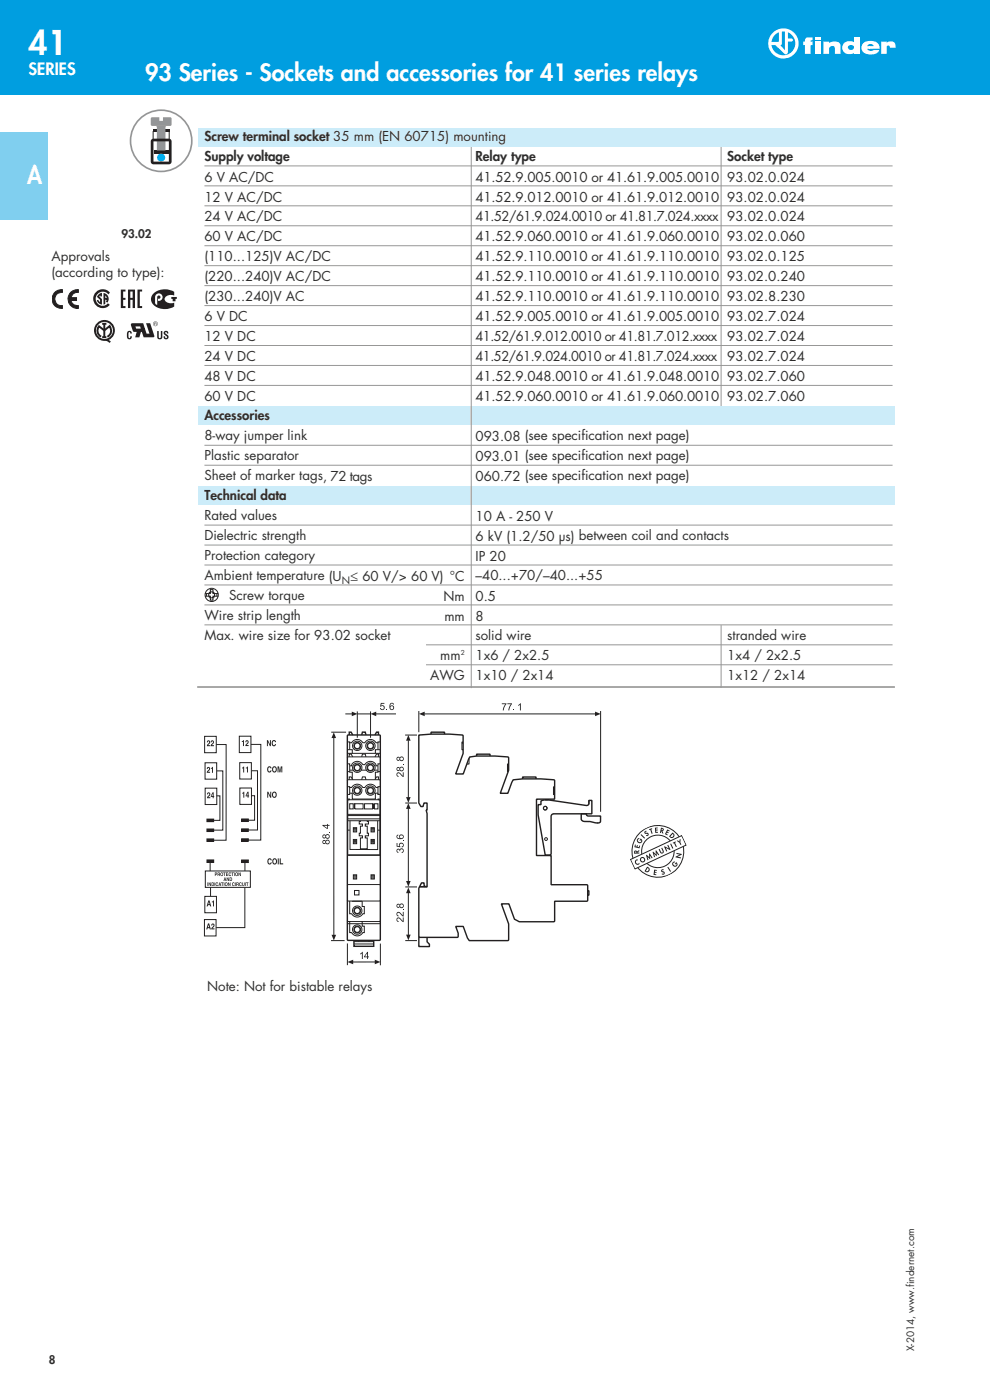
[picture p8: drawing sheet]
<svg xmlns="http://www.w3.org/2000/svg" width="210mm" height="297mm" viewBox="0 0 210 297" stroke-linecap="round" stroke-linejoin="round" font-family="sans-serif">
<path d="M153 31v55.2" fill="none" stroke="#979796" stroke-width=".21"/>
<g fill="#ccecf9">
<path d="M42 103.1h147.8v4h-147.8z"/>
<path d="M42 86.2h147.8v4h-147.8z"/>
</g>
<path d="M100 31v115" fill="none" stroke="#979796" stroke-width=".21"/>
<path d="M42 27.1h148v4h-148z" fill="#ccecf9"/>
<path d="M41.8 145.7h148" fill="none" stroke="#979796" stroke-width=".35"/>
<g fill="none" stroke="#979796" stroke-width=".21">
<path d="M43.4 35.2h145.9M43.4 39.4h145.9M43.4 43.7h145.9M43.4 47.9h145.9M43.4 52.1h145.9M43.4 56.4h145.9M43.4 60.6h145.9M43.4 64.8h145.9M43.4 69.1h145.9M43.4 73.3h145.9M43.4 77.5h145.9M43.4 81.8h145.9"/>
<path d="M43.4 94.5h145.9M43.4 98.7h145.9M43.4 111.4h145.9M43.4 115.6h145.9M43.4 119.9h145.9M43.4 124.1h145.9M43.4 128.3h145.9M43.4 132.6h145.9M90.4 136.8h98.9M153 132.6v13.3M90.4 141h98.9"/>
</g>
<path d="M11.5 62.2l.9-.7 .8-.1v.6a1.41 1.41 0 0 0-1.6 1.4 1.41 1.41 0 0 0 1.6 1.4v.6a1.99 1.99 0 0 1-1.9-1 1.99 1.99 0 0 1 .2-2.2z" fill="#231f20"/>
<path d="M11.5 62.2l.9-.7 .8-.1v.6a1.41 1.41 0 0 0-1.6 1.4 1.41 1.41 0 0 0 1.6 1.4v.6a1.99 1.99 0 0 1-1.9-1 1.99 1.99 0 0 1 .2-2.2z" fill="none" stroke="#231f20" stroke-width=".21"/>
<path d="M15.2 61.9l.5-.3 .9-.2v.6a1.4 1.4 0 0 0-1.6 1.1h1.2v.7h-1.2a1.4 1.4 0 0 0 1.6 1v.6a2.01 2.01 0 0 1-2-1.2 2.01 2.01 0 0 1 .6-2.3z" fill="#231f20"/>
<path d="M15.2 61.9l.5-.3 .9-.2v.6a1.4 1.4 0 0 0-1.6 1.1h1.2v.7h-1.2a1.4 1.4 0 0 0 1.6 1v.6a2.01 2.01 0 0 1-2-1.2 2.01 2.01 0 0 1 .6-2.3z" fill="none" stroke="#231f20" stroke-width=".21"/>
<g fill="#231f20">
<path d="M27 70.4a.52 .52 0 0 1 .6-.2 .52 .52 0 0 1 .4 .4v.2h-.4v-.3h-.3v1l.2 .2 .1-.4 .4 .1a.52 .52 0 0 1-.5 .6 .95 .95 0 0 1-.6-1.4z"/>
<path d="M33.3 70.2h.4v1.4l.2 .1 .2-.1v-1.4h.3v1.2a.55 .55 0 0 1-.5 .6 .55 .55 0 0 1-.6-.6z"/>
<path d="M34.8 70.4a.54 .54 0 0 1 .5-.2 .54 .54 0 0 1 .4 .4v.1h-.3l-.2-.3-.2 .2a1.27 1.27 0 0 1 .7 1.2 .55 .55 0 0 1-.6 .2 .55 .55 0 0 1-.4-.5v-.2h.3l.2 .4 .2-.2-.6-.6z"/>
<path d="M27.8 68.7l2.6-.1 .4 1.2h-.9l-.2-.6h-1l.2 .5h1.8l.4 1.1h.6l-.7-2.2h.9l.8 2.8-.2 .2h-2l-.4-1.2h-.2l-.3 1.2h-.9l.3-1.2-.7-.1-.5-1.3z"/>
<path d="M20.4 61.9a1.98 1.98 0 0 1 2.9 .2l-.3 .4a1.49 1.49 0 0 0-2.2-.3 1.49 1.49 0 0 0-.1 2.2 1.49 1.49 0 0 0 2.2-.1l.4 .4a2 2 0 0 1-2.9 .1 2 2 0 0 1 0-2.9z"/>
<path d="M20.9 62.5l.7-.4v.8h-.3v-.2l-.2 .2 .5 .6v1.1l-.7-.3-.4-.6 .4-.1 .3 .5v-.5l-.6-.6z"/>
<path d="M22 62.2a1.25 1.25 0 0 1 .8 2l-.3-.2 .2-.6-.4-.7v.5h.4v.4h-.4v.8l-.3 .2z"/>
</g>
<g fill="#231f20">
<path d="M32.8 68.4h.2a.16 .16 0 0 1 .2 .1 .16 .16 0 0 1-.1 .2l.1 .3-.3-.3-.1 .3zM32.9 68.5v.2l.2-.1zM32.5 68.7a.51 .51 0 0 1 1 0 .51 .51 0 0 1-1 0zM32.5 68.7a.45 .45 0 0 0 .9 0 .45 .45 0 0 0-.9 0z" fill-rule="evenodd"/>
<path d="M33.1 62.5l-.2 .5v1.2l.2 .4 .2 .1v-1.5a.35 .35 0 0 1 .3-.5 .35 .35 0 0 1 .4 .4 .35 .35 0 0 1-.5 .2v.5a.8 .8 0 0 0 1-1 .8 .8 0 0 0-1.4-.3zM32.7 62.2a3.8 3.8 0 0 1 4.3-.3v.8a1.5 1.5 0 0 0-2.1 .8 1.5 1.5 0 0 0 2.1 .7v.8a3.7 3.7 0 0 1-4.7-.6 1.62 1.62 0 0 1 .4-2.2zM36.3 63h1.2v.4h-.3v.5h-.6v-.5h-.3z" fill-rule="evenodd"/>
</g>
<g fill="none" stroke="#231f20" stroke-width=".21">
<path d="M43.5 126.5h.8M43.5 125.9h.8M43.8 125.9v.6M44.4 126.5v.2h.2M44.6 126.8v.5h.6v-.5M44.6 125.6h.6v.3h.3v.6h-.3v.3h-.6v-.3h-.3v-.6h.3zM44.6 125.7h-.2v.2M45.2 125.6v-.5h-.6v.5M45.2 125.7h.2v.2M45.4 126.5v.2h-.2M45.5 125.9h.8M45.5 126.5h.8"/>
<path d="M46 125.9v.6"/>
<circle cx="44.9" cy="126.2" r="1.4"/>
</g>
<circle cx="34.2" cy="29.9" r="6.5" fill="#fff"/>
<circle cx="34.2" cy="29.9" r="6.5" fill="none" stroke="#939598" stroke-width=".35"/>
<path d="M33.3 29.5v.4" fill="none" stroke="#231f20" stroke-width=".21"/>
<path d="M32.6 31.9h3.1v.7h-3.1z" fill="#231f20"/>
<path d="M32 25l.3-.1h1.5v.7h.8v-.7h1.7l.1 .3v1.4l-.3 .1h-4l-.1-.3z" fill="#939598"/>
<circle cx="34.2" cy="33.4" r=".86" fill="#00aeef"/>
<path d="M32.5 27.9v1.5M35.9 27.9v1.8" fill="none" stroke="#231f20" stroke-width=".21"/>
<path d="M32.4 27.5h3.6v.6h-3.6z" fill="#231f20"/>
<path d="M33 26.7h2.4l-.3 .3v4.9h-1.8v-4.9z" fill="#939598"/>
<path d="M32.1 29.6l.5-.2h3.2v.6h-3.2v4.3h3.2v-4.9l.4 .2 .2 .4v4.3a.58 .58 0 0 1-.6 .6h-3.2a.58 .58 0 0 1-.6-.6v-4.3z" fill="#231f20"/>
<g fill="none" stroke="#231f20" stroke-width=".41">
<path d="M21.5 71.4a1.4 1.4 0 0 1-.5-2.2l1.1 .9 1.2-.9a1.48 1.48 0 0 1-.5 2.2M21.7 71.5h.9M22.1 68.7v2.8M22.4 72.1l1 .5M22.6 68.7h-.9"/>
<circle cx="22.2" cy="70.1" r="2.01"/>
</g>
<path d="M88.8 151.1h.1M88.8 155.9h.1M98.2 155.9h.1M127.4 153.3h.1M88.8 170.3h.1M127.4 173.1h.1M90.6 188h.1M99.5 199.5h.1M107.9 199.5h.1M124.7 187.7h.1M124.7 191.2h.1M88.8 200.8h.1" fill="none" stroke="#e4e5e6" stroke-width=".21"/>
<g fill="none" stroke="#231f20" stroke-width=".21">
<path d="M88.8 150.8v4.5M90 151.5h36.3M98 157.6h.2M98 159h.2M127.4 150.8v21.4M115.7 169.7h.6M117.4 172.6l-.1 .1M124 174.3h1M125 169.8l-.1 .9M126.7 174.6h.2M115.9 181.4v.1"/>
<circle cx="115.7" cy="171.4" r=".38"/>
<circle cx="115.7" cy="171.4" r=".4"/>
<circle cx="115.8" cy="178" r=".3"/>
</g>
<g fill="#231f20">
<path d="M88.9 151.5l1.2-.5v.9z" fill-rule="evenodd"/>
<path d="M126.2 151l1.2 .5-1.2 .4z" fill-rule="evenodd"/>
</g>
<path d="M85.9 155.9h2.6M86 170.4h2.5M86 188.2h2.5M86 199.5h2.5M86.6 189.4v9" fill="none" stroke="#231f20" stroke-width=".21"/>
<path d="M86.6 170.3h.1" fill="none" stroke="#e4e5e6" stroke-width=".21"/>
<g fill="#231f20">
<path d="M86.1 198.3h1l-.5 1.2z" fill-rule="evenodd"/>
<path d="M86.6 188.3l.5 1.2h-1z" fill-rule="evenodd"/>
</g>
<path d="M86.6 171.5v15.5" fill="none" stroke="#231f20" stroke-width=".21"/>
<g fill="#231f20">
<path d="M86.1 186.9h1l-.5 1.2z" fill-rule="evenodd"/>
<path d="M86.6 170.4l.5 1.2h-1z" fill-rule="evenodd"/>
</g>
<path d="M86.6 157.1v12.1" fill="none" stroke="#231f20" stroke-width=".21"/>
<g fill="#231f20">
<path d="M86.1 169.1h1l-.5 1.2z" fill-rule="evenodd"/>
<path d="M86.6 155.9l.5 1.2h-1z" fill-rule="evenodd"/>
</g>
<path d="M75.8 150.9v5.6M78.6 150.9v5.6M79.6 204.1h-4.8" fill="none" stroke="#231f20" stroke-width=".21"/>
<g fill="#231f20">
<path d="M73.7 204.1l1.2-.5v1z" fill-rule="evenodd"/>
<path d="M79.5 203.6l1.2 .5-1.2 .5z" fill-rule="evenodd"/>
</g>
<path d="M73.3 151.5h1.4M75.8 151.5h2.8" fill="none" stroke="#231f20" stroke-width=".21"/>
<path d="M74.6 151l1.2 .5-1.2 .4z" fill-rule="evenodd" fill="#231f20"/>
<path d="M79.7 151.5h4.3" fill="none" stroke="#231f20" stroke-width=".21"/>
<path d="M78.6 151.5l1.2-.5v.9z" fill-rule="evenodd" fill="#231f20"/>
<path d="M70.3 155.3h3.1M70.8 156.5v41.9M70.2 199.5h2.9" fill="none" stroke="#231f20" stroke-width=".21"/>
<g fill="#231f20">
<path d="M70.3 198.3h1l-.5 1.2z" fill-rule="evenodd"/>
<path d="M70.8 155.4l.5 1.2h-1z" fill-rule="evenodd"/>
</g>
<g fill="none" stroke="#231f20" stroke-width=".21">
<path d="M73.7 157.4h.5v1.6M73.7 159h1v.8M73.7 159.8h6.9M74.2 159.8v.2M74.2 157.6h.4a1.35 1.35 0 0 1 2.4 0h.4a1.35 1.35 0 0 1 2.4 0h.4M80.2 159.8v.2M80.7 159h-1.1v.8M80.7 157.4h-.5v1.6M98.2 157.4h-.2v1.7h.2M73.7 166.9h.5v1.6h-.5M73.7 160.8l.2-.2h6.6l.2 .2M73.7 165.6l.2-.2h6.6l.2 .2"/>
<path d="M73.7 162h.5v1.8h.5v1.4M73.7 163.7h.5M73.7 169.7h.4M73.7 169.5h.5v.2M73.8 174.1h6.8M73.8 173.7h6.8M73.8 173h6.8M73.8 172.8h6.8M73.8 176.1h.4M73.8 169.7h6.6l.2 .1v11.6h-6.8zM74.1 165.4v-.6h.4l.3 .6M74.1 160.6v-.6h.4l.3 .6"/>
<path d="M74.2 170.5h.7v1.1h-.7zM74.2 162.5h.4a1.24 1.24 0 0 1 1.1-1 1.24 1.24 0 0 1 1.3 .7h.4a1.35 1.35 0 0 1 2.3 0v.3h.5M74.2 168.3h.5v1.2h4.9v-1.2h.6v.2M74.2 163.4h.7M74.2 174.1v6.1h5.9v-6.1M75 175.6h.7v.9h-.7zM75 178.8h.7M75 178.3h.7M75 175.8h.7M75 176.3h.7M75 178.1h.7v.9h-.7zM75 178.5h.7"/>
<path d="M75 176h.7M75.2 170.5v1.1v-1.1h1.8v1.1h-1.8M76.5 174.1v.2h-.3v.5h.7v.5h-.4v1.5h-.3v.5h.7v.5h-.4v2.3h1.4v-2.3h-.4v-.5h.7v-.5h-.3v-1.5h-.4v-.5h.7v-.5h-.3v-.2M76.6 163.4h1.1M76.7 165.4l.2-.6h.6l.1 .6M76.7 160.6l.2-.6h.6l.1 .6M78.7 178.8h.7M78.7 178.3h.7M78.7 175.8h.7M78.7 176.3h.7M78.7 178.5h.7M78.7 176h.7"/>
<path d="M78.7 175.6h.7v.9h-.7zM78.7 178.1h.7v.9h-.7zM79.1 170.5v1.1v-1.1h-1.8v1.1h1.8M79.4 170.5h.8v1.1h-.8zM79.4 163.4h.7M79.5 165.4l.4-.6h.4v.6M79.5 160.6l.4-.6h.4v.6M80.2 176.1h.4M80.2 167.1h-.4a1.35 1.35 0 0 0-2.4 0h-.4a1.35 1.35 0 0 0-2.4 0h-.4M80.2 163.7h.5M80.2 169.7h.5M80.7 166.9h-.5v1.6h.5"/>
<path d="M80.7 162h-.5v1.8h-.6v1.4M80.7 169.5h-.5v.2M99.5 160.9v1.2h-.5M107.9 162.1h-.3v1.6h.2M117.7 166.9h-.3v1.7h.3M73.7 195.3l.2 .2h6.6l.2-.2M73.7 190.9l.2 .2h6.6l.2-.2M73.7 181.5h7M73.7 196h7M73.7 187.9l.2-.2h6.6l.2 .2M74.2 181.4v.1M74.2 195.5v2.3h.4a1.35 1.35 0 0 0 2.4 0h.3v-1.3h-.5v-1"/>
<path d="M74.2 191.1v2.7h.4a1.35 1.35 0 0 0 2.4 0h.3v-1.5h-.5v-1.2M74.7 191.1l2.1 .1M75 185.8h.7M75 186.3h.7M75 185.6h.7v.9h-.7zM75 186h.7M75.1 199.8h4.2M75.2 188.9h.9v1h-.9zM76.1 199.5v.3M78.3 199.5v.3M78.7 185.8h.7M78.7 186.3h.7"/>
<path d="M78.7 186h.7M78.7 185.6h.7v.9h-.7zM80.2 181.4v.1M89 188.1h1M73.7 200.1v4.7M75.1 200.3h4.2M80.7 200.2v4.6"/>
<circle cx="75.8" cy="158.2" r=".71"/>
<circle cx="75.8" cy="158.2" r=".6"/>
<circle cx="75.8" cy="158.2" r="1"/>
<circle cx="78.6" cy="158.2" r=".71"/>
<circle cx="78.6" cy="158.2" r=".6"/>
<circle cx="78.6" cy="158.2" r="1"/>
<circle cx="75.8" cy="162.9" r=".71"/>
<circle cx="75.8" cy="162.9" r=".6"/>
<circle cx="75.8" cy="167.7" r=".71"/>
<circle cx="75.8" cy="167.7" r=".6"/>
<circle cx="75.8" cy="167.7" r="1"/>
<circle cx="75.8" cy="162.9" r="1"/>
<circle cx="78.6" cy="162.9" r=".71"/>
<circle cx="78.6" cy="162.9" r=".6"/>
<circle cx="78.6" cy="167.7" r=".71"/>
<circle cx="78.6" cy="167.7" r="1"/>
<circle cx="78.6" cy="167.7" r=".6"/>
<circle cx="78.6" cy="162.9" r="1"/>
<circle cx="75.8" cy="197.2" r="1"/>
<circle cx="75.8" cy="193.2" r="1"/>
<circle cx="75.8" cy="193.2" r=".6"/>
<circle cx="75.8" cy="197.2" r=".6"/>
<circle cx="75.8" cy="197.2" r=".71"/>
<circle cx="75.8" cy="193.2" r=".71"/>
</g>
<g fill="none" stroke="#231f20" stroke-width=".3">
<path d="M73.7 156l6.8-.1 .2 .2v43.2l-.2 .2h-6.6l-.2-.2zM74.1 155.9v-.6h.4l.3 .6M76.7 155.9l.2-.6h.6l.1 .6M79.5 155.9l.4-.6h.4v.6M88.8 155.9a39.6 39.6 0 0 1 9.4 .1v3.8l-1.5 4.4h1.6l1.3-3.6a32.1 32.1 0 0 1 8.2 0l.1 2.8-1.8 4.9h1.6l1.2-2.9a35.7 35.7 0 0 1 8.7 .1v4h-3.8v12h3.1v6.2h7.7v3.4l-6.9 .1v4.1l-.2 .2h-7.4l-1-.5-1.2-3.3h-1.5l1.5 4.3v3.3l-.2 .2h-8.2l-.3-.5-.9-2.5h-1.6l.5 1.5-.1 .8-8.3 .1v-10.5l.2-.2h1.6v-15.6l-.2-.7h.2v-1.5h-.7l-.2 .7h-.4l-.5-.7zM91.4 155.7v-.4h2.9v.4M101.1 160.4v-.4h2.8v.4M110.9 165.2v-.4h2.8v.4M114.7 169.9l.6-.2h1l8.1 1.2a.51 .51 0 0 0 .5-.5v-.6h.6v2.8h-8.1l-.4 .3-.1 .3v8a1.13 1.13 0 0 1-1.2 .2l-1.6-8.5v-2.2h.7zM123.3 172.6h1.1a.36 .36 0 0 0 .4 .5h2.6v1.2l-.3 .2-.7 .1-1.3-.3a2.11 2.11 0 0 1-1.7-.3zM75.1 199.5v1.3h4.2v-1.3M88.8 198.9v1.9h2.3v-.5l-.5-.5v-.9"/>
<path d="M90.6 188.1h-.6l-.1-.8h-.5l-.4 .9M124.7 189h.2v.9h-.2"/>
</g>
<g fill="#231f20">
<path d="M76.4 202.3l.6-.4v1.5h-.2v-1.1l-.4 .2z"/>
<path d="M69.7 176.5h.2v.2h-.2z"/>
<path d="M80.8 149.1h.7v.2h-.6v.4a.5 .5 0 0 1 .7 .2 .5 .5 0 0 1-.4 .7 .5 .5 0 0 1-.6-.4h.2a.32 .32 0 0 0 .5 .1 .32 .32 0 0 0 0-.5 .32 .32 0 0 0-.5 .1h-.2z"/>
<path d="M81.9 150.4h.2v.2h-.2z"/>
<path d="M84.2 194.7a1 1 0 0 1 1.2 .7v-.8h.2v1l-.4-.2a.59 .59 0 0 0-.9-.4l.2 .6-.4-.3z"/>
<path d="M84.2 193.6a1 1 0 0 1 1.2 .6v-.8h.2v1l-.4-.2a.59 .59 0 0 0-.9-.4l.2 .6-.4-.3z"/>
<path d="M85.4 192.9h.2v.2h-.2z"/>
<path d="M84.2 180.2l.4-.2 .2 .2a.48 .48 0 0 1 .8 0 .48 .48 0 0 1-.4 .8v-.2a.31 .31 0 0 0 .3-.4 .31 .31 0 0 0-.4-.2 .31 .31 0 0 0-.2 .4h-.2a.26 .26 0 0 0-.2-.4 .26 .26 0 0 0-.3 .3 .26 .26 0 0 0 .3 .2v.2l-.4-.3z"/>
<path d="M84.1 178.8h.2v.6l.4 .1a.5 .5 0 0 1 .3-.7 .5 .5 0 0 1 .6 .3 .5 .5 0 0 1-.4 .7v-.2a.32 .32 0 0 0 .1-.5 .32 .32 0 0 0-.5 0 .32 .32 0 0 0 .1 .5v.1l-.8-.1z"/>
<path d="M85.4 178.3h.2v.2h-.2z"/>
<path d="M84.2 164a1 1 0 0 1 1.2 .6v-.8h.2v1l-.4-.2a.59 .59 0 0 0-.9-.4l.2 .6-.4-.3z"/>
<path d="M85.4 162.1h.2v.3h-.2z"/>
<path d="M106.4 149.2h1l-.5 1.5h-.2v-.4l.5-.9h-.8z"/>
<path d="M107.6 149.2h1l-.6 1.5h-.2l.1-.4 .5-.9h-.8z"/>
<path d="M108.9 150.5h.2v.2h-.2z"/>
<path d="M109.9 149.6l.6-.4v1.5h-.2v-1.2l-.4 .2z"/>
<path d="M77.9 202.2l-.5 .7h.5zM77.9 201.9h.2v1h.2v.2h-.2v.3h-.2v-.3h-.7z"/>
<path d="M69.2 178.6a.31 .31 0 0 0 .6 0 .31 .31 0 0 0-.6 0zM68.5 178.6a.25 .25 0 0 0 .5 0 .25 .25 0 0 0-.5 0zM68.5 178.3l.4-.1 .2 .2a.45 .45 0 0 1 .7-.1 .45 .45 0 0 1 0 .7 .45 .45 0 0 1-.7-.2 .4 .4 0 0 1-.6 .1 .4 .4 0 0 1 0-.6z"/>
<path d="M69.2 177.4a.31 .31 0 0 0 .6 0 .31 .31 0 0 0-.6 0zM68.5 177.5a.25 .25 0 0 0 .5 0 .25 .25 0 0 0-.5 0zM68.5 177.1l.4-.1 .2 .2a.45 .45 0 0 1 .7-.1 .45 .45 0 0 1 0 .7 .45 .45 0 0 1-.7-.1 .4 .4 0 0 1-.6 .1 .4 .4 0 0 1 0-.7z"/>
<path d="M68.7 175.2l.7 .5v-.5zM68.4 175h1v-.2h.1v.2h.4v.2h-.4v.6h-.1l-1-.6z"/>
<path d="M82.8 150.2a.35 .35 0 0 0 .7 0 .35 .35 0 0 0-.7 0zM82.8 149.3l.5-.2 .3 .4h-.2a.3 .3 0 0 0-.4-.2 .3 .3 0 0 0-.2 .3v.2a.49 .49 0 0 1 .7 .2 .49 .49 0 0 1-.3 .7 .49 .49 0 0 1-.6-.6z"/>
<path d="M84.9 192.2a.31 .31 0 0 0 .6 0 .31 .31 0 0 0-.6 0zM84.2 192.2a.25 .25 0 0 0 .5 0 .25 .25 0 0 0-.5 0zM84.2 191.8l.4-.1 .2 .2a.45 .45 0 0 1 .7-.1 .45 .45 0 0 1 0 .7 .45 .45 0 0 1-.7-.1 .4 .4 0 0 1-.6 .1 .4 .4 0 0 1 0-.7z"/>
<path d="M84.8 177.5a.35 .35 0 0 0 .7 0 .35 .35 0 0 0-.7 0zM84.2 177.2l.3-.2v.2a.3 .3 0 0 0-.2 .4 .3 .3 0 0 0 .3 .2h.2a.49 .49 0 0 1 .2-.7 .49 .49 0 0 1 .7 .3 .49 .49 0 0 1-.6 .6 .65 .65 0 0 1-.7 0 .65 .65 0 0 1-.2-.8z"/>
<path d="M84.9 163.1a.31 .31 0 0 0 .6 0 .31 .31 0 0 0-.6 0zM84.2 163.1a.25 .25 0 0 0 .5 0 .25 .25 0 0 0-.5 0zM84.2 162.8l.4-.1 .2 .2a.45 .45 0 0 1 .7-.1 .45 .45 0 0 1 0 .7 .45 .45 0 0 1-.7-.1 .4 .4 0 0 1-.6 .1 .4 .4 0 0 1 0-.7z"/>
<path d="M84.9 161a.31 .31 0 0 0 .6 0 .31 .31 0 0 0-.6 0zM84.2 161a.25 .25 0 0 0 .5 0 .25 .25 0 0 0-.5 0zM84.2 160.7l.4-.1 .2 .2a.45 .45 0 0 1 .7-.2 .45 .45 0 0 1 0 .7 .45 .45 0 0 1-.7-.1 .4 .4 0 0 1-.6 .1 .4 .4 0 0 1 0-.6z"/>
</g>
<path d="M43.4 195.1h2.4v3.5h-2.4zM43.4 190.2h2.5v3.4h-2.5z" fill="none" stroke="#231f20" stroke-width=".21"/>
<g fill="#231f20">
<path d="M58.9 162.6h.3l.2 1 .2-1h.3v1.3h-.2v-1.1l-.2 1.1h-.2l-.2-1.1v1.1h-.2z"/>
<path d="M44.9 191.3l.5-.3v1.3h-.2v-.9h-.3zM44.3 191.3l-.1 .5h.2zM44.2 191h.2l.4 1.3h-.2l-.1-.3h-.4v.3h-.3z"/>
<path d="M44.9 196a.44 .44 0 0 1 .6 .3 .44 .44 0 0 1-.4 .6h.4v.3h-.7l.2-.5a.25 .25 0 0 0 .3-.3 .25 .25 0 0 0-.3-.2v.2h-.2zM44.2 196.2l-.1 .5h.3zM44.1 195.9h.3l.3 1.3h-.2l-.1-.3h-.4v.3h-.3z"/>
<path d="M59.3 182.1h.3v1h.5v.3h-.8zM58.9 182.1h.2v1.3h-.2zM58.1 182.4l-.1 .5 .3 .3a.5 .5 0 0 0 .2-.5 .5 .5 0 0 0-.2-.4zM57.9 182.2l.3-.1a.66 .66 0 0 1 .6 .6 .66 .66 0 0 1-.6 .7 .75 .75 0 0 1-.3-1.2zM56.9 182.2a.45 .45 0 0 1 .4-.1 .45 .45 0 0 1 .3 .4h-.2l-.1-.2a.39 .39 0 0 0-.4 .4 .39 .39 0 0 0 .4 .4l.1-.2h.2a.48 .48 0 0 1-.5 .5 .48 .48 0 0 1-.4-.7z"/>
<path d="M58.1 162.8l-.2 .6 .3 .3a.5 .5 0 0 0 .3-.5 .5 .5 0 0 0-.3-.4zM57.9 162.7l.2-.1a.66 .66 0 0 1 .6 .6 .66 .66 0 0 1-.6 .7 .75 .75 0 0 1-.2-1.2zM56.8 162.7a.45 .45 0 0 1 .5-.1 .45 .45 0 0 1 .3 .4h-.2l-.1-.2a.39 .39 0 0 0-.5 .4 .39 .39 0 0 0 .5 .4l.1-.2h.2a.48 .48 0 0 1-.6 .5 .48 .48 0 0 1-.3-.7z"/>
<path d="M58 168.2l-.1 .6 .3 .2a.5 .5 0 0 0 .3-.4 .5 .5 0 0 0-.3-.4zM57.9 168.1l.2-.2a.66 .66 0 0 1 .6 .7 .66 .66 0 0 1-.6 .7 .75 .75 0 0 1-.2-1.2zM56.7 168h.2l.4 .8v-.8h.2v1.2h-.2l-.4-.9v.9h-.2z"/>
<path d="M57.8 157.2a.45 .45 0 0 1 .5-.2 .45 .45 0 0 1 .3 .4h-.3l-.1-.1a.39 .39 0 0 0-.4 .4 .39 .39 0 0 0 .5 .3v-.1h.3a.48 .48 0 0 1-.6 .4 .48 .48 0 0 1-.4-.6zM56.6 157h.2l.5 .9v-.9h.2v1.3h-.3l-.4-.9v.9h-.2z"/>
</g>
<path d="M43.6 184.8h9.5v3.4h-9.5zM44.7 188.2v2M51.9 188.3v8.5h-6M52 182.8v2" fill="none" stroke="#231f20" stroke-width=".21"/>
<g fill="#231f20">
<path d="M50.6 185.1h.1l.3 .5v-.5h.1v.7h-.1l-.3-.5v.5h-.1z"/>
<path d="M46.3 185.2v.2h.2v-.2zM46.2 185.1l.4 .1 .1 .6h-.2l-.1-.3-.2 .3zM45.7 185.2v.2h.2v-.2zM45.6 185.1l.4 .1v.3l-.3 .1v.2h-.1z"/>
<path d="M46.9 185.2v.4l.2 .1 .1-.3zM46.8 185.1a.38 .38 0 0 1 .6 .2 .38 .38 0 0 1-.2 .5l-.2 .1-.2-.2z"/>
<path d="M50.1 185.2l-.1 .4 .2 .1 .2-.3zM50 185.1a.38 .38 0 0 1 .5 .2 .38 .38 0 0 1-.1 .5l-.2 .1-.3-.2zM49.7 185.1h.1v.7h-.1zM49.1 185.1h.5v.1h-.2v.6h-.1v-.6h-.2zM48.6 185.2a.27 .27 0 0 1 .3-.1 .27 .27 0 0 1 .2 .2l-.2-.1a.25 .25 0 0 0-.3 .4 .25 .25 0 0 0 .5 0l-.1 .2a.37 .37 0 0 1-.5-.1 .37 .37 0 0 1 .1-.5zM47.9 185.1h.5v.1h-.3v.2h.3v.1h-.3v.2h.3v.1h-.5zM47.4 185.1h.5v.1h-.2v.6h-.2v-.6h-.1z"/>
<path d="M48.8 186.3v.5h.2l.1-.5zM48.7 186.1h.3a.41 .41 0 0 1 .2 .4 .41 .41 0 0 1-.2 .4h-.3zM48.1 186.1h.1l.3 .6v-.6h.1v.8h-.1l-.3-.5v.5h-.1zM47.7 186.3l-.1 .3h.2zM47.6 186.1h.2l.2 .8-.2-.2-.4 .2z"/>
<path d="M46.6 187.4l-.1 .3h.2zM46.6 187.2h.1l.2 .8-.2-.2-.4 .2zM45.8 187.3a.27 .27 0 0 1 .3-.1 .27 .27 0 0 1 .2 .2l-.2-.1a.24 .24 0 0 0-.2 .4 .24 .24 0 0 0 .4 0l-.1 .2a.37 .37 0 0 1-.5-.1 .37 .37 0 0 1 .1-.5zM45.5 187.2h.1v.8h-.1zM45 187.3v.5h.2l.1-.4zM44.9 187.2h.3a.41 .41 0 0 1 .2 .4 .41 .41 0 0 1-.2 .4h-.3zM44.3 187.2h.1l.2 .5v-.5h.2v.8h-.2l-.2-.6v.6h-.1zM44 187.2h.1v.8h-.1z"/>
<path d="M52.2 187.2h.5v.1h-.2v.7h-.1v-.7h-.2zM52 187.2h.1v.8h-.1zM51.4 187.2h.1l.1 .6 .1-.6h.2v.5a.25 .25 0 0 1-.3 .3 .25 .25 0 0 1-.2-.3zM50.8 187.3a.27 .27 0 0 1 .3-.1 .27 .27 0 0 1 .2 .2l-.2-.1a.24 .24 0 0 0-.2 .4 .24 .24 0 0 0 .4 0l-.1 .2a.37 .37 0 0 1-.5-.1 .37 .37 0 0 1 .1-.5zM50.3 187.3v.2h.2v-.1zM50.1 187.2l.5 .1v.7h-.1l-.1-.3-.3 .3zM49.9 187.2h.1v.8h-.1zM49.3 187.3a.27 .27 0 0 1 .3-.1 .27 .27 0 0 1 .2 .2l-.2-.1a.24 .24 0 0 0-.2 .4 .24 .24 0 0 0 .4 0l-.1 .2a.37 .37 0 0 1-.5-.1 .37 .37 0 0 1 .1-.5zM48.4 187.2h.1l.3 .5v-.5h.1v.8h-.1l-.3-.6v.6h-.1zM47.9 187.3l-.1 .4 .2 .1 .1-.3zM47.8 187.3a.38 .38 0 0 1 .5 .1 .38 .38 0 0 1-.1 .5l-.2 .1-.3-.2zM47.5 187.2h.1v.8h-.1zM46.9 187.2h.5v.1h-.2v.7h-.1v-.7h-.2z"/>
</g>
<path d="M50.8 156.2h2.4v3.5h-2.4z" fill="none" stroke="#231f20" stroke-width=".21"/>
<path d="M52.2 157.1a.44 .44 0 0 1 .5 .3 .44 .44 0 0 1-.3 .6l-.1 .1h.4v.2h-.7l.3-.5a.25 .25 0 0 0 .3-.3 .25 .25 0 0 0-.3-.2l-.1 .2h-.1zM51.3 157.2l.4-.2v1.3h-.2v-.9h-.2z" fill="#231f20"/>
<path d="M50.9 161.8h2.4v3.5h-2.4zM50.9 167.2h2.4v3.4h-2.4z" fill="none" stroke="#231f20" stroke-width=".21"/>
<g fill="#231f20">
<path d="M52.1 162.8l.5-.2v1.3h-.2v-.9h-.3zM51.3 162.8l.5-.2v1.3h-.2v-.9h-.3z"/>
<path d="M52.5 168.2l-.2 .6h.2zM52.5 168h.2v.8h.1l-.1 .4h-.2v-.3h-.4zM51.4 168.2l.4-.2v1.2h-.2v-.8h-.2z"/>
</g>
<path d="M53.2 157.9h2.1v20.3h-2.7M53.3 168.8h.7v5.2h-1.9M53.4 163.5h1.2v12.6h-1.9M44.6 182.9v1.9" fill="none" stroke="#231f20" stroke-width=".21"/>
<path d="M43.9 182.4h1.4v.6h-1.4z" fill="#231f20"/>
<path d="M43.4 156.2h2.5v3.5h-2.5zM43.9 182.4h1.4v.6h-1.4z" fill="none" stroke="#231f20" stroke-width=".21"/>
<path d="M44.8 157.1a.44 .44 0 0 1 .6 .3 .44 .44 0 0 1-.4 .6l-.1 .1h.5v.2h-.7l.2-.5a.25 .25 0 0 0 .3-.2 .25 .25 0 0 0-.3-.3v.2h-.2zM44 157.1a.44 .44 0 0 1 .6 .3 .44 .44 0 0 1-.4 .6l-.1 .1h.5v.2h-.7l.2-.5a.25 .25 0 0 0 .3-.2 .25 .25 0 0 0-.3-.3v.2h-.2z" fill="#231f20"/>
<path d="M43.5 161.8h2.5v3.5h-2.5zM43.5 167.2h2.5v3.5h-2.5z" fill="none" stroke="#231f20" stroke-width=".21"/>
<g fill="#231f20">
<path d="M44.7 162.9l.5-.2v1.2h-.2v-.8h-.3zM44 162.8a.44 .44 0 0 1 .6 .3 .44 .44 0 0 1-.4 .5l-.1 .1h.5v.2h-.7l.2-.4a.25 .25 0 0 0 .3-.3 .25 .25 0 0 0-.3-.2v.1h-.2z"/>
<path d="M45.1 168.3l-.2 .6h.2zM45.1 168.1h.2v.8h.1l-.1 .4h-.2v-.2h-.4zM44 168.2a.44 .44 0 0 1 .6 .3 .44 .44 0 0 1-.4 .5v.1h.4v.2h-.7l.2-.5a.25 .25 0 0 0 .3-.2 .25 .25 0 0 0-.2-.3l-.1 .2h-.2z"/>
</g>
<path d="M45.9 157.9h2.1v20.3h-2.7M45.9 168.8h.7v5.2h-1.9M46 163.5h1.3v12.6h-2" fill="none" stroke="#231f20" stroke-width=".21"/>
<path d="M43.9 178h1.4v.5h-1.4z" fill="#231f20"/>
<path d="M43.9 178h1.4v.5h-1.4z" fill="none" stroke="#231f20" stroke-width=".21"/>
<path d="M43.9 173.8h1.4v.5h-1.4z" fill="#231f20"/>
<path d="M43.9 173.8h1.4v.5h-1.4z" fill="none" stroke="#231f20" stroke-width=".21"/>
<path d="M43.9 175.9h1.4v.5h-1.4z" fill="#231f20"/>
<path d="M43.9 175.9h1.4v.5h-1.4z" fill="none" stroke="#231f20" stroke-width=".21"/>
<path d="M51.3 182.4h1.4v.6h-1.4z" fill="#231f20"/>
<path d="M51.3 182.4h1.4v.6h-1.4z" fill="none" stroke="#231f20" stroke-width=".21"/>
<path d="M51.3 177.9h1.4v.6h-1.4z" fill="#231f20"/>
<path d="M51.3 177.9h1.4v.6h-1.4z" fill="none" stroke="#231f20" stroke-width=".21"/>
<path d="M51.3 173.7h1.4v.6h-1.4z" fill="#231f20"/>
<path d="M51.3 173.7h1.4v.6h-1.4z" fill="none" stroke="#231f20" stroke-width=".21"/>
<path d="M51.3 175.8h1.4v.6h-1.4z" fill="#231f20"/>
<path d="M51.3 175.8h1.4v.6h-1.4z" fill="none" stroke="#231f20" stroke-width=".21"/>
<circle cx="139.5" cy="180.6" r="5.5" fill="#fff"/>
<circle cx="139.5" cy="180.6" r="5.5" fill="none" stroke="#231f20" stroke-width=".21"/>
<g fill="#231f20">
<path d="M138.8 184.5l.5 .1v.1h-.3l-.1 .2 .4 .1-.1 .2-.3-.1v.3l.3 .1v.2l-.6-.1z"/>
<path d="M140.3 184.5h.5l-.3 .2a.42 .42 0 0 1 .5 .4 .42 .42 0 0 1-.4 .5l-.3-.2 .2-.1 .2 .1 .1-.2-.5-.3z"/>
<path d="M141.6 184l.1-.1 .6 .9-.1 .2z"/>
<path d="M142.7 183l.5-.2-.1 .2a.35 .35 0 0 0-.3 .3 .35 .35 0 0 0 .4 .4 .35 .35 0 0 0 .3-.3l-.1-.2-.1 .2-.2-.1 .3-.4a.55 .55 0 0 1 .1 .9 .55 .55 0 0 1-.9-.3z"/>
<path d="M143.5 180.9l1.1 .3v.1l-.9 .4 .8 .2-.1 .2-1.1-.2v-.2l.9-.4-.7-.1z"/>
<path d="M134.7 179.2h.2l-.1 .4h.2l.1-.3h.2l-.1 .4h.3l.1-.3h.2l-.2 .6-1-.3z"/>
<path d="M135.3 177.9l.3-.1v.2a.35 .35 0 0 0-.3 .4 .35 .35 0 0 0 .4 .3 .35 .35 0 0 0 .3-.4l-.1-.1-.1 .2-.2-.1 .3-.4a.55 .55 0 0 1 .2 .9 .55 .55 0 0 1-.9-.2l-.1-.3z"/>
<path d="M136 177l.8 .8-.1 .1-.8-.8z"/>
<path d="M136.8 176.3h.3l-.2 .3a.42 .42 0 0 1 .6 .2 .42 .42 0 0 1-.2 .6l-.3-.1 .1-.2 .2 .1 .1-.3-.7-.1z"/>
<path d="M137.7 175.9l.6-.2 .1 .2h-.3l.3 .9-.2 .1-.3-.9-.2 .1z"/>
<path d="M138.9 175.6l.6-.1v.2l-.3 .1v.2h.3v.2h-.3v.3h.4v.2h-.6z"/>
<path d="M141.5 176l.6 .2-.1 .2-.3-.2-.2 .2 .4 .2-.1 .2-.3-.2-.2 .3 .4 .1-.1 .2-.6-.2z"/>
<path d="M137.4 184.1l-.4 .7a.37 .37 0 0 0 .5-.2 .37 .37 0 0 0-.1-.5zM137.3 183.8a.61 .61 0 0 1 .4 1 .61 .61 0 0 1-1 0z"/>
<path d="M134.7 180.7v.2h.3v-.2zM134.6 180.5l.4-.1 .1 .2 .5-.3v.3l-.4 .3h.4v.2h-1.1z"/>
<path d="M140.4 175.8l-.1 .3h.2l.1-.2zM140.2 175.6l.6 .2-.1 .4-.2 .1 .2 .5h-.2l-.2-.5-.1 .4h-.2z"/>
<path d="M142.7 176.9l-.5 .5a.37 .37 0 0 0 .6 0 .37 .37 0 0 0-.1-.5zM142.7 176.6a.61 .61 0 0 1 .2 1 .61 .61 0 0 1-1-.2z"/>
</g>
<circle cx="139.5" cy="180.6" r="3.5" fill="none" stroke="#231f20" stroke-width=".21"/>
<path d="M133.7 182.3l10.9-5 1 2-10.9 5.1z" fill="#fff"/>
<path d="M133.7 182.3l10.9-5 1 2-10.9 5.1z" fill="none" stroke="#231f20" stroke-width=".21"/>
<g fill="#231f20">
<path d="M134.8 182.5l.4-.2 .1 .2a.35 .35 0 0 0-.4 .3 .35 .35 0 0 0 .2 .4 .35 .35 0 0 0 .5-.2l.1 .3a.58 .58 0 0 1-.8 0 .58 .58 0 0 1-.1-.8z"/>
<path d="M137 181.4l.2-.1 .5 .6v-.8l.1-.1 .6 1-.2 .1-.3-.6v.8l-.6-.6 .2 .7-.2 .1z"/>
<path d="M138.4 180.7h.2l.5 .5v-.7l.1-.1 .6 1h-.2l-.3-.5v.7l-.6-.5 .2 .7-.2 .1z"/>
<path d="M139.7 180.2l.2-.1 .3 .7 .3 .1 .1-.3-.3-.7 .2-.1 .3 .9a.42 .42 0 0 1-.2 .3 .42 .42 0 0 1-.5 0z"/>
<path d="M140.9 179.6l.1-.1 .9 .5-.4-.7 .2-.1 .5 1.1h-.1l-.9-.4 .3 .7h-.2z"/>
<path d="M142.2 179l.2-.1 .4 1.1h-.2z"/>
<path d="M142.7 178.8l.6-.3 .1 .2-.2 .1 .4 .8-.2 .1-.4-.8-.2 .1z"/>
<path d="M143.5 178.4l.3-.1 .3 .2v-.4l.3-.1-.1 .7 .2 .5-.2 .1-.2-.5z"/>
<path d="M25.6 61.4h1v.4h-.5v1.4h.5v.4h-.5v1.3h.5v.5h-1z"/>
<path d="M27.1 61.4h1.5v4h-.5v-1.8h-.5v1.8h-.5z"/>
<path d="M135.9 182.4a.35 .35 0 0 0 .7 0 .35 .35 0 0 0-.7 0zM135.7 182.4a.6 .6 0 0 1 1.2 0 .6 .6 0 0 1-1.2 0z"/>
</g>
<path d="M27.6 61.8h.5v1.4h-.5z" fill="#fff"/>
<path d="M29.2 61.4h.9v.4h-.4v3.1h.4v.5h-.9z" fill="#231f20"/>
<path d="M0 -.1h210v20.1h-210z" fill="#009ee0"/>
<g fill="#fff">
<path d="M165.2 6.7l.7-.2v2.9l-.4 .2 1 1v-4.2l.6 .3v1.5h.8a.33 .33 0 0 1 .3 .3 .33 .33 0 0 1-.3 .3h-.8v2.4a.48 .48 0 0 1-.8 .2l-1.8-1.8h-1.3v-.7h2z"/>
<path d="M163.9 7a3.2 3.2 0 0 1 5.1 .7 3.2 3.2 0 0 1-2 4.7 3.2 3.2 0 0 1-4-3.2h.6a2.53 2.53 0 0 0 3.6 2.4 2.53 2.53 0 0 0 .6-4.2 2.53 2.53 0 0 0-4.1 1.2l-.1 .6h-.6a3.2 3.2 0 0 1 .9-2.2z"/>
<path d="M174.7 8.8h1.2v.3a2.07 2.07 0 0 1 2.1 0l.3 .5v1.8h-1.2l-.1-1.5a.69 .69 0 0 0-1.1 .3v1.2h-1.2z"/>
<path d="M181.2 7.9h1.2v3.5h-1.2z"/>
<path d="M186.9 8.8h1.2v.3a1.13 1.13 0 0 1 1.3-.2 1.13 1.13 0 0 1 .6 1.2h-1.2l-.1-.3-.3-.1-.3 .2v1.5h-1.2z"/>
<path d="M178.9 9.3a1.88 1.88 0 0 1 2.4-.3l-.1 1a.62 .62 0 0 0-.9-.5 .62 .62 0 0 0-.3 .9 .72 .72 0 0 0 1.2-.3l.3 .7a1.61 1.61 0 0 1-1.7 .6 1.61 1.61 0 0 1-1.2-1.3z"/>
<path d="M183.1 9.1a2.52 2.52 0 0 1 3.3 .4l.2 .8h-2.2v-.5h.9a.71 .71 0 0 0-.7-.5 .71 .71 0 0 0-.6 .5h.5v.5h-.5l.5 .5 2-.2a2.25 2.25 0 0 1-3.1 .7 1.37 1.37 0 0 1-.3-2.2z"/>
<path d="M170.9 8.1l.5-.2h1v.6l-.5 .2v.1h.5v.8h-.4v1.8h-1.3v-1.8h-.3v-.8h.3z"/>
<path d="M172.8 8.8h1.3v2.6h-1.3z"/>
<path d="M172.8 7.9h1.3v.6h-1.3z"/>
</g>
<path d="M0 28h10v18.5h-10z" fill="#80cfef"/>
<text font-size="7.1" fill="#fff" x="6.1" y="11.7">41</text>
<text font-size="5.3" fill="#fff" x="5.8" y="39">A</text>
<text font-size="4.9" fill="#fff" x="30.8" y="17.1">93 Series - Sockets and accessories for 41 series relays</text>
<text font-size="3.5" fill="#fff" x="6.1" y="15.9">SERIES</text>
<g font-size="2.8" fill="#2f2f2e">
<text x="43.4" y="29.9">Screw terminal socket 35 mm (EN 60715) mounting</text>
<text x="43.4" y="34.1">Supply voltage</text>
<text x="100.9" y="34.1">Relay type</text>
<text x="154.3" y="34.1">Socket type</text>
<text x="43.4" y="38.5">6 V AC/DC</text>
<text x="100.9" y="38.5">41.52.9.005.0010 or 41.61.9.005.0010</text>
<text x="154.3" y="38.5">93.02.0.024</text>
<text x="43.4" y="42.8">12 V AC/DC</text>
<text x="43.4" y="47">24 V AC/DC</text>
<text x="100.9" y="42.8">41.52.9.012.0010 or 41.61.9.012.0010</text>
<text x="100.9" y="47">41.52/61.9.024.0010 or 41.81.7.024.xxxx</text>
<text x="154.3" y="47">93.02.0.024</text>
<text x="154.3" y="42.8">93.02.0.024</text>
<text x="43.4" y="51.2">60 V AC/DC</text>
<text x="100.9" y="51.2">41.52.9.060.0010 or 41.61.9.060.0010</text>
<text x="154.3" y="51.2">93.02.0.060</text>
<text x="10.9" y="55.3">Approvals</text>
<text x="10.9" y="58.7">(according to type):</text>
<text x="43.4" y="55.5">(110...125)V AC/DC</text>
<text x="43.4" y="59.7">(220...240)V AC/DC</text>
<text x="100.9" y="55.5">41.52.9.110.0010 or 41.61.9.110.0010</text>
<text x="100.9" y="59.7">41.52.9.110.0010 or 41.61.9.110.0010</text>
<text x="154.3" y="55.5">93.02.0.125</text>
<text x="154.3" y="59.7">93.02.0.240</text>
<text x="43.4" y="63.9">(230...240)V AC</text>
<text x="100.9" y="63.9">41.52.9.110.0010 or 41.61.9.110.0010</text>
<text x="154.3" y="63.9">93.02.8.230</text>
<text x="43.4" y="68.2">6 V DC</text>
<text x="100.9" y="68.2">41.52.9.005.0010 or 41.61.9.005.0010</text>
<text x="154.3" y="68.2">93.02.7.024</text>
<text x="43.4" y="72.4">12 V DC</text>
<text x="43.4" y="76.6">24 V DC</text>
<text x="100.9" y="72.4">41.52/61.9.012.0010 or 41.81.7.012.xxxx</text>
<text x="100.9" y="76.6">41.52/61.9.024.0010 or 41.81.7.024.xxxx</text>
<text x="154.3" y="72.4">93.02.7.024</text>
<text x="154.3" y="76.6">93.02.7.024</text>
<text x="43.4" y="80.9">48 V DC</text>
<text x="100.9" y="80.9">41.52.9.048.0010 or 41.61.9.048.0010</text>
<text x="154.3" y="80.9">93.02.7.060</text>
<text x="43.4" y="85.1">60 V DC</text>
<text x="43.4" y="89.1">Accessories</text>
<text x="100.9" y="85.1">41.52.9.060.0010 or 41.61.9.060.0010</text>
<text x="154.3" y="85.1">93.02.7.060</text>
<text x="43.4" y="93.4">8-way jumper link</text>
<text x="100.9" y="93.6">093.08 (see specification next page)</text>
<text x="43.4" y="97.6">Plastic separator</text>
<text x="43.4" y="101.8">Sheet of marker tags, 72 tags</text>
<text x="100.9" y="97.8">093.01 (see specification next page)</text>
<text x="43.4" y="106.1">Technical data</text>
<text x="100.9" y="102">060.72 (see specification next page)</text>
<text x="43.4" y="110.3">Rated values</text>
<text x="100.9" y="110.5">10 A - 250 V</text>
<text x="43.4" y="114.5">Dielectric strength</text>
<text x="43.4" y="118.8">Protection category</text>
<text x="100.9" y="114.7">6 kV (1.2/50 μs) between coil and contacts</text>
<text x="100.9" y="119">IP 20</text>
<text x="43.4" y="123">Ambient temperature (U ≤ 60 V/&gt; 60 V) °C</text>
<text x="100.9" y="123">–40...+70/–40...+55</text>
<text x="43.4" y="131.5">Wire strip length</text>
<text x="48.6" y="127.2">Screw torque</text>
<text x="94.1" y="127.4">Nm</text>
<text x="94.3" y="131.7">mm</text>
<text x="100.9" y="131.7">8</text>
<text x="100.9" y="127.4">0.5</text>
<text x="43.4" y="135.7">Max. wire size for 93.02 socket</text>
<text x="100.9" y="135.7">solid wire</text>
<text x="154.3" y="135.7">stranded wire</text>
<text x="93.4" y="140.1">mm</text>
<text x="100.9" y="140.1">1x6 / 2x2.5</text>
<text x="154.3" y="140.1">1x4 / 2x2.5</text>
<text x="91.2" y="144.4">AWG</text>
<text x="100.9" y="144.4">1x10 / 2x14</text>
<text x="154.3" y="144.4">1x12 / 2x14</text>
<text x="43.9" y="210.2">Note: Not for bistable relays</text>
</g>
<g font-size="2.5" fill="#2f2f2e">
<text x="25.8" y="50.6">93.02</text>
<text x="10.4" y="289.4">8</text>
</g>
<g font-size="2.1" fill="#2f2f2e">
<text x="72.5" y="123.8">N</text>
<text x="193.9" y="286.6" transform="rotate(-90 193.9 286.6)">X-2014, www.findernet.com</text>
</g>
<text font-size="1.4" fill="#2f2f2e" x="97.7" y="138.9">2</text>
</svg>
